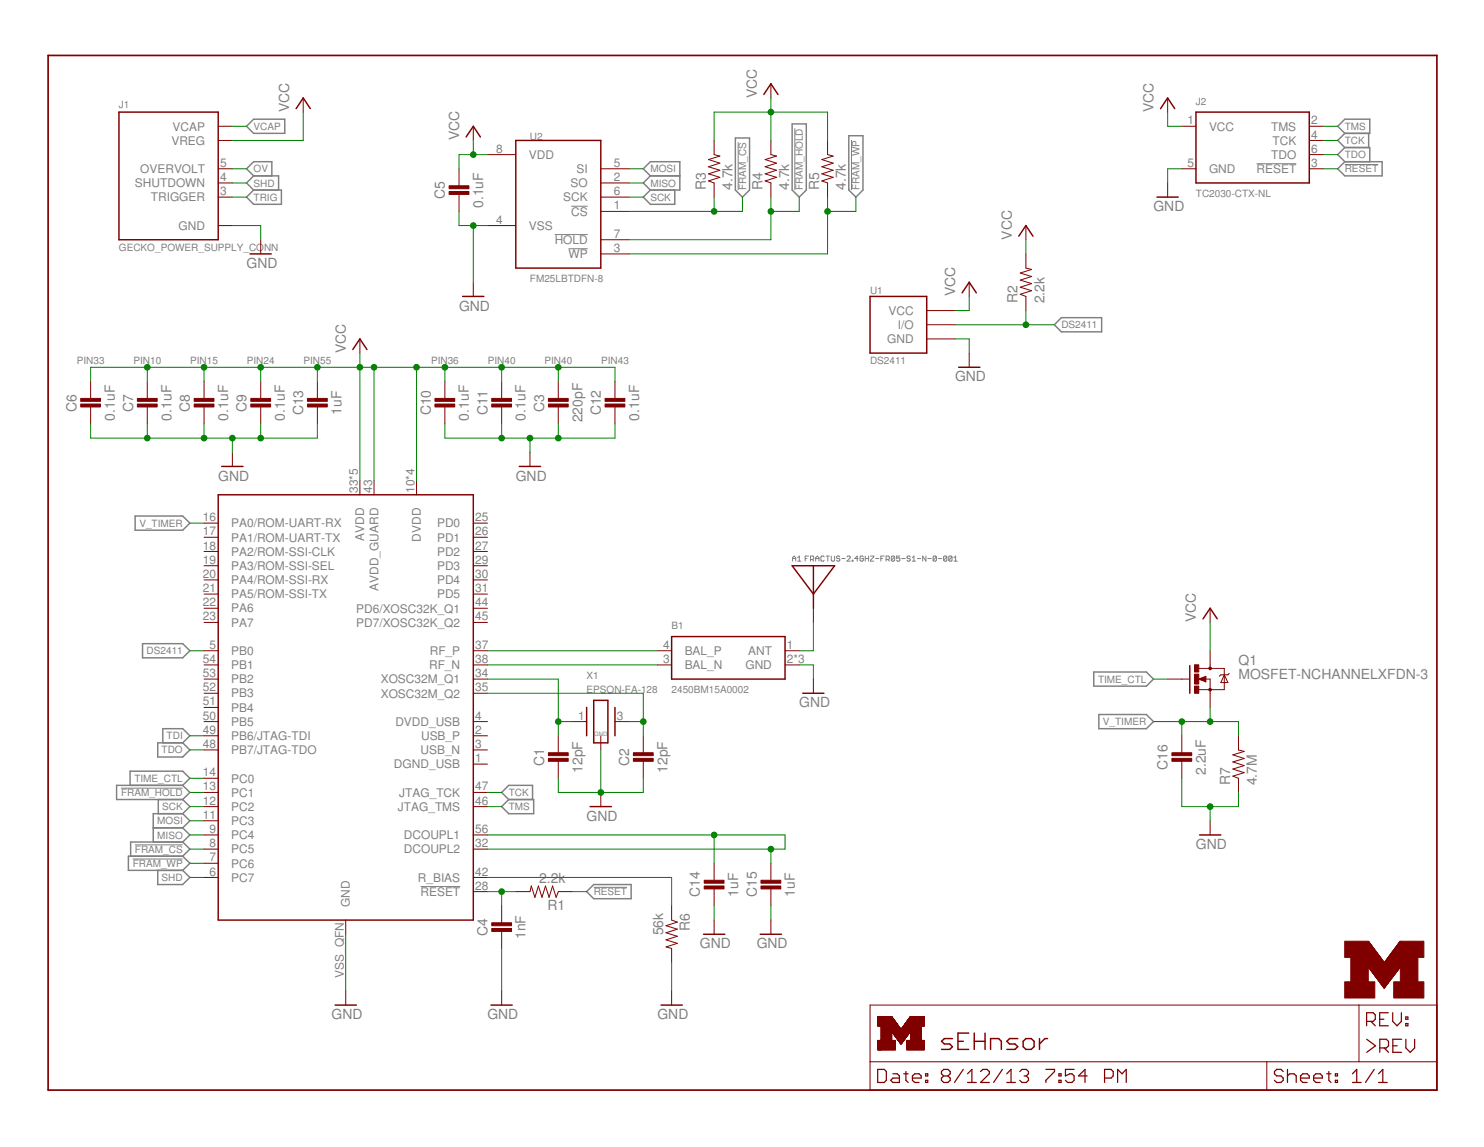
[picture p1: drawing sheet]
<svg xmlns="http://www.w3.org/2000/svg" width="279mm" height="216mm" viewBox="0 0 279 216" stroke-linecap="round" stroke-linejoin="round" font-family="sans-serif">
<g fill="none" stroke="#808080" stroke-width=".19">
<path d="M107.5 38.8h3.2M139 26.8v9M149.6 24.2v11.6M160.3 26.4v9.4M236.6 30.8h7.5M253.2 31h6.3M104.4 44.2h6.3M107 46.8h3.7M149.2 105.1h.6M149.2 105.6v-.6l.3-.3 .3 .3v.6M150.2 105.6h.6M150.2 105l.3-.3v.9"/>
<path d="M151.6 105.1h.3M152.2 104.7h-.6v.9M152.6 105.3h.5l.1-.2-.1-.4h-.5v.9M152.9 105.3l.3 .3M153.6 105.1h.6M153.6 105.6v-.6l.3-.3 .3 .3v.6M155.2 104.8l-.2-.1h-.3l-.1 .1v.7l.1 .1h.3l.2-.1M155.5 104.7h.6M155.9 104.7v.9M156.5 104.7v.8l.2 .1h.3l.1-.1v-.8M158.1 104.8l-.1-.1h-.4l-.1 .3 .1 .1h.4l.1 .4-.1 .1h-.4l-.1-.1M158.5 105.1h.6"/>
<path d="M159.5 104.8l.1-.1h.3l.2 .1-.6 .8h.6M160.4 105.5h.2v.1h-.2zM161.6 105.1h-.7l.5-.4v.9M162.5 104.8l-.1-.1h-.3l-.2 .1v.7l.2 .1h.3l.1-.5h-.3M162.9 105.1h.6M162.9 104.7v.9M163.5 104.7v.9M163.9 104.7h.6v.1l-.6 .7v.1h.6M164.9 105.1h.6M165.8 105.1h.4M166.5 104.7h-.7v.9M166.8 105.3h.5l.1-.2-.1-.4h-.5v.9"/>
<path d="M167.2 105.3l.2 .3M168.4 104.8l-.1-.1h-.3l-.2 .1v.7M168.4 104.8v.7l-.1 .1h-.3l-.2-.1M168.4 104.8l-.6 .7M169.4 104.7h-.6v.4l.5-.1 .1 .1v.4l-.1 .1h-.3l-.2-.1M169.8 105.1h.6M171.4 104.8l-.2-.1h-.3l-.1 .3 .1 .1h.3l.2 .4-.2 .1h-.3l-.1-.1M171.7 105.6h.7M171.7 105l.4-.3v.9M172.7 105.1h.7M174.3 104.7v.9l-.6-.9v.9M174.7 105.1h.6"/>
<path d="M176.3 104.8l-.2-.1h-.3l-.1 .1v.7M176.3 104.8v.7l-.2 .1h-.3l-.1-.1M176.3 104.8l-.6 .7M176.7 105.1h.6M178.3 104.8l-.2-.1h-.3l-.1 .1v.7M178.3 104.8v.7l-.2 .1h-.3l-.1-.1M178.3 104.8l-.6 .7M179.2 104.8l-.1-.1h-.3l-.2 .1v.7M179.2 104.8v.7l-.1 .1h-.3l-.2-.1M179.2 104.8l-.6 .7M179.6 105.6h.6M179.6 105l.3-.3v.9"/>
<path d="M22.8 148.4h11.6M25.4 159h9M25 161.7h9.4M79.2 166.9h7.5M111.8 167h6.3"/>
</g>
<g fill="none" stroke="#808080" stroke-width=".28">
<path d="M46.4 23.8l1.4-1.4h5.8v2.7h-5.8zM47.8 33.1l-1.4-1.3 1.4-1.4h3.4v2.7M47.8 33.1h4.7v2.7M47.8 35.8h5.2v2.7h-5.2l-1.4-1.4zM47.8 33.1l-1.4 1.3 1.4 1.4M122.4 33.1l-1.3-1.3 1.3-1.4h5.6v5.4h-5.6M122.4 33.1h5.6M122.4 33.1l-1.3 1.3 1.3 1.4M122.4 35.8l-1.3 1.3 1.3 1.4h4.6v-2.7M138.5 26h2.6v9.8l-1.3 1.3-1.3-1.3zM149.1 23.3h2.7v12.5l-1.3 1.3-1.4-1.3zM159.8 25.5h2.7v10.3l-1.4 1.3-1.3-1.3z"/>
<path d="M251.9 23.8l1.3-1.4h4.7v2.7h-4.7zM253.2 25.1l-1.3 1.3 1.3 1.4M253.2 27.8h4.7v2.6M253.2 27.8l-1.3 1.3 1.3 1.3M253.2 30.4h7v2.7h-7l-1.3-1.3zM257.7 25.1v2.7M199.8 59.8h7.6v2.7h-7.6l-1.3-1.4zM25.4 97.1h9l1.4 1.4-1.4 1.3h-9zM26.8 121.2h7.6l1.4 1.3-1.4 1.3h-7.6zM29.7 139.8h4.7l1.4 1.4-1.4 1.3h-4.7zM30.6 139.8v-2.6h3.8l1.4 1.3-1.4 1.3M205.9 126.5h9.9l1.4 1.3-1.4 1.4h-9.9z"/>
<path d="M206.9 134.5h8.9l1.4 1.3-1.4 1.4h-8.9zM24.5 147.8v-2.6h9.9l1.4 1.3-1.4 1.3M28.9 155.8h5.5M29.8 150.5v2.7M34.4 147.8h-12.5v2.7h12.5M34.4 153.2h-5.5v5.3M34.4 155.8l1.4 1.4-1.4 1.3M34.4 158.5h-9.8v2.7M34.4 153.2l1.4 1.3-1.4 1.3M34.4 150.5l1.4 1.3-1.4 1.4M34.4 158.5l1.4 1.3-1.4 1.4M34.4 147.8l1.4 1.4-1.4 1.3"/>
<path d="M95.8 150.5l-1.4-1.3 1.4-1.4h4.5v2.7M95.8 150.5h4.7v2.7h-4.7l-1.4-1.4zM29.7 163.8v2.7h4.7l1.4-1.3-1.4-1.4M34.4 161.2h-10.2v2.6h10.2M34.4 161.2l1.4 1.3-1.4 1.3M110.4 167.8l1.4-1.3h7v2.7h-7z"/>
</g>
<path d="M9.1 10.4h261.4v194.8h-261.4z" fill="none" stroke="#800000" stroke-width=".32"/>
<g fill="none" stroke="#800000" stroke-width=".19">
<path d="M57.1 18.4v2.7M145.1 15.8v2.6M219.8 18.4v2.7M41.1 23.8h2.7M41.1 31.8h2.7M41.1 26.4h2.7M41.1 34.4h2.7M41.1 37.1h2.7M86.4 31.8v3.2M86.4 36.3v3.5M89.1 23.8v2.6M91.8 29.1h5.3"/>
<path d="M113.1 31.8h5.3M113.1 34.4h5.3M113.1 37.1h5.3M113.1 39.8h5.3M134.5 26.4v2.7l1 .3-2.1 .6 2.1 .7-2.1 .7 2.1 .6-2.1 .7 2.1 .7-2.1 .7 1.1 .3v2.7M145.1 26.4v2.7l1.1 .3-2.1 .6 2.1 .7-2.1 .7 2.1 .6-2.1 .7 2.1 .7-2.1 .7 1 .3v2.7M155.8 26.4v2.7l1.1 .3-2.2 .6 2.2 .7-2.2 .7 2.2 .6-2.2 .7 2.2 .7-2.2 .7 1.1 .3v2.7M219.8 34.4v2.7M222.5 23.8h2.7M222.5 31.8h2.7M246.5 23.8h2.7M246.5 31.8h2.7"/>
<path d="M246.5 26.4h2.7M246.5 29.1h2.7M41.1 42.5h2.7M49.1 45.1v2.7M89.1 53.1v2.7M91.8 42.5h5.3M113.1 45.1h5.3M113.1 47.8h5.3M174.5 58.5h5.3M182.5 53.1v2.7M193.1 47.8v2.7l1.1 .2-2.1 .7 2.1 .6-2.1 .7 2.1 .7-2.1 .7 2.1 .6-2.1 .7 1 .4v2.7M193.1 42.5v2.6"/>
<path d="M17.1 71.8v3.2M17.1 76.3v3.5M27.7 71.8v3.2M27.7 76.3v3.5M38.4 71.8v3.2M38.4 76.3v3.5M49.1 71.8v3.2M49.1 76.3v3.5M59.8 71.8v3.2M59.8 76.3v3.5M67.8 63.8v2.7M83.8 71.8v3.2"/>
<path d="M83.8 76.3v3.5M94.4 71.8v3.2M94.4 76.3v3.5M105.1 71.8v3.2M105.1 76.3v3.5M115.8 71.8v3.2M115.8 76.3v3.5M174.5 61.1h5.3M174.5 63.8h5.3M182.5 66.5v2.6M38.4 98.5h2.7M43.8 85.1v2.7"/>
<path d="M67.8 90.5v2.6M70.4 90.5v2.6M78.4 90.5v2.6M89.1 98.5h2.7M99.8 85.1v2.7M38.4 101.1h2.7M38.4 103.8h2.7M38.4 106.5h2.7M38.4 109.2h2.7M38.4 111.8h2.7M38.4 114.5h2.7M38.4 117.2h2.7"/>
<path d="M89.1 101.1h2.7M89.1 103.8h2.7M89.1 106.5h2.7M89.1 109.2h2.7M89.1 111.8h2.7M89.1 114.5h2.7M89.1 117.2h2.7M153.1 114.5v2.7M227.8 114.5v2.7M38.4 122.5h2.7M38.4 127.8h2.7M38.4 138.5h2.7"/>
<path d="M38.4 125.2h2.7M38.4 130.5h2.7M38.4 133.2h2.7M38.4 135.8h2.7M89.1 122.5h2.7M89.1 127.8h2.7M89.1 138.5h2.7M89.1 125.2h2.7M89.1 130.5h2.7M89.1 135.8h2.7M105.1 138.5v3.2M107.8 135.8h2.6"/>
<path d="M113.1 138.5v2.7M115.8 135.8h2.6M121.1 138.5v3.2M123.8 122.5h2.6M123.8 125.2h2.6M147.8 122.5h2.7M147.8 125.2h2.7M153.1 127.8v2.7M219.8 127.8h4M222.5 138.5v3.2M225.7 127.8l1.3-.5v1.1zM225.7 125.8h4.8v4h-4.8"/>
<path d="M226.9 127.8h.9v5.4M227.8 122.5v3.3M230.5 127l.7 1.5h-1.4zM231.4 126.7l-.2 .3h-1.4l-.2 .3M233.2 138.5v2.7l1.1 .2-2.2 .7 2.2 .7-2.2 .6 2.2 .7-2.2 .7 2.2 .6-2.2 .7 1.1 .4v2.7M38.4 146.5h2.7M38.4 141.2h2.7M38.4 149.2h2.7M38.4 151.8h2.7M38.4 157.2h2.7M38.4 159.8h2.7M38.4 154.5h2.7"/>
<path d="M89.1 141.2h2.7M89.1 149.2h2.7M89.1 151.8h2.7M89.1 157.2h2.7M89.1 159.8h2.7M89.1 143.8h2.7M105.1 143v3.5M113.1 149.2v2.6M121.1 143v3.5M222.5 143v3.5M227.8 154.5v2.7M38.4 165.2h2.7"/>
<path d="M38.4 162.5h2.7M65.1 173.2v2.7M89.1 165.2h2.7M89.1 167.8h2.7M94.4 170.5v3.2M94.4 175v3.5M97.1 167.8h2.7l.2-1 .7 2.1 .7-2.1 .6 2.1 .7-2.1 .7 2.1 .6-2.1 .7 2.1 .4-1.1h2.7M126.4 170.5v2.7l1.1 .4-2.1 .6 2.1 .7-2.1 .7 2.1 .6-2.1 .7 2.1 .7-2.1 .6 1 .3v2.7M134.5 162.5v3.2M134.5 167v3.5M134.5 173.2v2.7M145.1 162.5v3.2"/>
<path d="M145.1 167v3.5M145.1 173.2v2.7M257.6 180h2.1M257.6 179.9h2.1M257.6 179.8h2M257.6 179.7h1.9M257.6 179.6h1.9M257.6 179.6h1.8M257.6 179.5h1.8M257.6 179.4h1.7M257.6 177.2h.1M257.6 177.2v4.8"/>
<path d="M257.6 179.3h1.6M257.6 179.2l1.6 .1M257.6 179.2h1.5M257.6 179.1h1.5M257.6 179l1.5 .1M257.6 179h1.4M257.6 178.9l1.4 .1M257.6 178.9h1.3M257.6 178.8h1.3M257.6 178.8h1.2M257.6 178.7h1.2M257.6 178.6h1.1"/>
<path d="M257.6 178.5h1.1M257.6 178.5h1M257.6 178.4l1 .1M257.6 178.4h1M257.6 178.3l.9 .1M257.6 178.3h.9M257.6 178.2l.9 .1M257.6 178.2h.8M257.6 178.1l.8 .1M257.6 178.1h.7M257.6 178h.7M257.6 177.9l.6 .1"/>
<path d="M257.6 177.9h.6M257.6 177.8h.5M257.6 177.7h.5M257.6 177.7h.4M257.6 177.6l.4 .1M257.6 177.6h.4M257.6 177.5h.3M257.6 177.4l.3 .1M257.6 177.4h.2M257.6 177.3l.2 .1M257.6 177.3h.1M257.6 177.2l.1 .1"/>
<path d="M257.7 177.2l2.9 4 3-4h.2v4.8h-6.2M261.6 180h2.2M261.6 179.9h2.2M261.6 179.8h2.2M261.7 179.8h2.1M261.7 179.7h2.1M261.8 179.7h2M261.8 179.6h2M261.9 179.5h1.9M262 179.4h1.8M262 179.3h1.8M262.1 179.3h1.7"/>
<path d="M262.1 179.2h1.7M262.2 179.1h1.6M262.3 179h1.5M262.3 178.9h1.5M262.4 178.9h1.4M262.4 178.8h1.4M262.5 178.7h1.3M262.5 178.6h1.3M262.6 178.6h1.2M262.6 178.5h1.2M262.7 178.5h1.1M262.7 178.4h1.1"/>
<path d="M262.8 178.3h1M262.8 178.2h1M262.9 178.2h.9M262.9 178.1h.9M263 178.1h.8M263 178h.8M263.1 177.9h.7M263.1 177.8h.7M263.2 177.8h.6M263.2 177.7h.6M263.3 177.6h.5M263.3 177.5h.5"/>
<path d="M263.4 177.5h.4M263.4 177.4h.4M263.5 177.4h.3M263.5 177.3h.3M65.1 186.5v2.7M94.4 186.5v2.7M126.4 186.5v2.7M163.8 189.2h106.7v16h-106.7zM163.8 199.9h106.7M165.3 197.6h3.3M165.3 197.5h3.3M165.3 197.4h3.3"/>
<path d="M165.3 197.3h3.3M165.3 197.2h3.3M165.3 197.1h3.3M165.3 197h3.3M165.3 196.9h3.3M165.3 196.8h3.3M165.3 196.7h3.3M165.3 196.6h3.3M165.3 196.5h3.3M165.3 196.4h3.3M165.3 196.3h3.3M165.3 196.2h3.3"/>
<path d="M165.3 196.1h3.3M165.3 196h3.3M165.3 195.9h3.3M165.3 195.8h3.3M165.3 193.1h3.9M165.3 193.1h3.8M165.3 193h3.8M165.3 192.9l3.8 .1M165.3 192.9h3.7M165.3 192.8h3.7M165.3 192.7l3.6 .1M165.3 192.7h3.6"/>
<path d="M165.3 192.6h3.5M165.3 192.5h3.4M165.3 192.4l3.4 .1M165.3 192.4h3.4M165.3 192.4h3.3M165.3 192.3h3.3M165.3 192.2h3.2M165.3 192.1l3.2 .1M165.3 192.1h3.1M165.3 192h3.1M165.3 191.9h3M165.3 191.8l3 .1"/>
<path d="M165.3 191.8h2.9M165.3 191.7h2.9M165.3 191.7h2.8M165.3 191.6l2.8 .1M165.3 191.6h2.8M165.3 191.6h2.7M165.3 191.5h2.7M165.3 191.4h2.6M165.3 191.3h2.6M165.3 197.7h.7M165.9 195.8h2M165.9 195.7h2"/>
<path d="M165.9 195.6h2M165.9 195.5h2M165.9 195.4h2M165.9 195.3h2M165.9 195.2h2M165.9 195.1h2M165.9 195h2M165.9 194.9h2M165.9 194.8h2M165.9 194.7h2M165.9 194.6h2M165.9 194.5h2"/>
<path d="M165.9 194.4h2M165.9 194.3h2M165.9 194.2h2M165.9 194.2h5.5M165.9 194.1h7.5M165.9 194h7.5M165.9 193.9h7.5M165.9 193.8h7.5M165.9 193.7h3.7M165.9 193.6h3.6M165.9 193.5l3.6 .1M165.9 193.5h3.5"/>
<path d="M165.9 193.4l3.5 .1M165.9 193.4h3.5M165.9 193.3l3.4 .1M165.9 193.3h3.4M165.9 193.2h3.3M168 194.3h3.3M168 194.4h3.2M168.1 194.4h3.1M168.1 194.5h3.1M168.1 194.5h3M168.2 194.6h2.9M168.3 194.7h2.7"/>
<path d="M168.3 194.8h2.7M168.4 194.9h2.5M168.5 194.9h2.3M168.5 195h2.3M168.6 195.1h2.1M168.6 195.9l-3.3 .1M168.6 195.2h2M168.7 195.2h1.9M168.7 195.3h1.9M168.7 195.3h1.8M168.8 195.4h1.7M168.8 195.5h1.6"/>
<path d="M168.9 195.5h1.5M168.9 195.6h1.5M168.9 195.6h1.4M169 195.6h1.3M169 195.7h1.3M169.1 195.8h1.1M169.1 195.9h1M169.2 195.9h.9M169.2 196h.8M169.3 196.1h.7M169.3 196.1h.6M169.4 196.2h.5"/>
<path d="M169.4 196.3h.5M169.5 196.3h.3M169.5 196.4h.3M169.5 196.4h.2M169.6 196.5h.1M169.7 193.7h3.7M169.8 196.4h-.3M169.8 193.6h3.6M169.8 193.5h3.6M169.9 193.5h3.5M169.9 193.4h3.5M170 193.3h3.4"/>
<path d="M170.1 196h-.9M170.1 193.2h3.3M170.2 193.1h3.8M170.2 193h3.8M170.2 195.7l-1.1 .1M170.3 192.9h3.7M170.3 192.8h3.7M170.4 192.7h3.6M170.5 192.7h3.5M170.5 195.4h-1.7M170.5 192.6h3.5M170.6 192.5h3.4"/>
<path d="M170.6 192.4h3.4M170.7 192.4h3.3M170.7 192.3h3.3M170.7 197.6h3.3M170.7 197.5h3.3M170.7 197.4h3.3M170.7 197.3h3.3M170.7 197.2h3.3M170.7 197.1h3.3M170.7 197h3.3M170.7 196.9h3.3M170.7 196.8h3.3"/>
<path d="M170.7 196.7h3.3M170.7 196.6h3.3M170.7 196.5h3.3M170.7 196.4h3.3M170.7 196.3h3.3M170.7 196.2h3.3M170.7 196.1h3.3M170.7 196h3.3M170.7 195.9h3.3M170.8 192.2h3.2M170.8 195h-2.3M170.9 192.1h3.1"/>
<path d="M170.9 192h3.1M170.9 194.8h-2.5M171 191.9h3M171 191.8h3M171.1 191.8h2.9M171.1 191.7h2.9M171.2 191.7h2.8M171.2 191.6h2.8M171.3 191.5h2.7M171.3 194.2l-3.3 .1M171.3 194.2v.1M171.3 191.4h2.7"/>
<path d="M171.4 195.8h.1M171.4 191.4h2.6M171.4 191.3h2.6M171.4 195.8h2M171.4 195.7h2M171.4 195.6h2M171.4 195.5h2M171.4 195.4h2M171.4 195.3h2M171.4 195.2h2M171.4 195.1h2M171.4 195h2"/>
<path d="M171.4 194.9h2M171.4 194.8h2M171.4 194.7h2M171.4 194.6h2M171.4 194.5h2M171.4 194.4h2M171.4 194.3h2M171.4 194.2h2M173.4 194.1h-7.5M173.4 193.1h.1M174 193.1h-3.9M238.5 199.9v5.3"/>
<path d="M255.9 189.2v10.7M257.6 182l3 4M257.6 181.9h6.2M257.6 181.8h6.2M257.6 181.7h6.2M257.6 181.6h6.2M257.6 181.5h6.2M257.6 181.4h6.2M257.6 181.3h6.2M257.6 181.2h6.2M257.6 181.1l6.2 .1M257.6 181.1h3"/>
<path d="M257.6 181.1h2.9M257.6 181h2.9M257.6 180.9l2.9 .1M257.6 180.9h2.8M257.6 180.8h2.8M257.6 180.8h2.7M257.6 180.7h2.7M257.6 180.7h2.6M257.6 180.6h2.6M257.6 180.5h2.5M257.6 180.4h2.5M257.6 180.4h2.4"/>
<path d="M257.6 180.3h2.4M257.6 180.3h2.3M257.6 180.2h2.3M257.6 180.1h2.2M257.6 180h2.2M257.7 182.1h5.9M257.7 182.1h5.8M257.7 182.2h5.8M257.8 182.2h5.7M257.8 182.3h5.6M257.9 182.3h5.5M257.9 182.4h5.5"/>
<path d="M257.9 182.4h5.4M258 182.5h5.3M258 182.6h5.2M258.1 182.6h5.1M258.1 182.7h5M258.2 182.8h4.9M258.2 182.8h4.8M258.3 182.9h4.7M258.3 182.9h4.6M258.4 183h4.4M258.4 183.1h4.4M258.5 183.2h4.3"/>
<path d="M258.5 183.2h4.2M258.6 183.3h4.1M258.6 183.3h4M258.6 183.4h4M258.7 183.4h3.9M258.7 183.5h3.8M258.8 183.6h3.7M258.8 183.6h3.6M258.8 183.7h3.6M258.9 183.7h3.4M259 183.8h3.3M259 183.9h3.3"/>
<path d="M259 183.9h3.2M259.1 184h3.1M259.1 184h3M259.1 184.1h3M259.2 184.1h2.8M259.2 184.2h2.8M259.3 184.2h2.7M259.3 184.3h2.6M259.4 184.4h2.5M259.4 184.4h2.4M259.4 184.5h2.4M259.5 184.5h2.3"/>
<path d="M259.5 184.6h2.2M259.6 184.6h2M259.6 184.7h2M259.7 184.7h1.9M259.7 184.8h1.8M259.8 184.9h1.7M259.8 184.9h1.6M259.8 185h1.6M259.9 185h1.5M259.9 185.1h1.4M260 185.2h1.2M260.1 185.3h1.1"/>
<path d="M260.1 185.3h1M260.1 185.4h1M260.2 185.4h.8M260.2 185.5h.8M260.3 185.6h.6M260.4 185.7h.5M260.4 185.8h.4M260.5 185.8h.3M260.5 185.9h.2M260.6 185.9h.1M260.6 186h.1M260.7 181.1h3.1"/>
<path d="M260.8 181h3M260.8 185.7h-.4M260.9 180.9h2.9M260.9 180.8h2.9M261 180.7h2.8M261 180.6h2.8M261.1 180.6h2.7M261.1 180.5h2.7M261.2 180.4h2.6M261.3 180.3h2.5M261.3 180.2h2.5M261.4 180.2h2.4"/>
<path d="M261.4 180.1h2.4M261.5 180.1h2.3M261.5 180h2.3M262.6 183.5h-3.9M262.9 183h-4.5M263.7 182l-3.1 4"/>
</g>
<g fill="none" stroke="#800000" stroke-width=".23">
<path d="M257.3 192.3h1.2l.4-.4v-.9l-.4-.4h-1.2v2.5M257.3 195.6l1.7 1.2-1.7 1.3M258.1 192.3l.8 .8M259.8 191.9h.8M259.8 197.3h1.2l.4-.5v-.8l-.4-.4h-1.2v2.5M260.6 197.3l.8 .8M261.4 190.6h-1.6v2.5h1.6M262.2 190.6v1.7l.8 .8 .8-.8v-1.7M262.2 196.8h.9M263.9 195.6h-1.7v2.5h1.7M264.7 192.7h.4v.4h-.4zM264.7 191.4h.4v.5h-.4z"/>
<path d="M264.7 195.6v1.7l.8 .8 .8-.8v-1.7M165.2 201.3h1.3l.4 .4v1.6l-.4 .5h-1.3zM168.1 202.1h.8l.4 .4v1.3h-1.2l-.4-.5 .4-.4h1.2M170.2 202.1h.8M170.6 201.7v1.6l.4 .5M171.8 202.9h1.6v-.4l-.4-.4h-.8l-.4 .4v.8l.4 .5h.8M174.3 203.3h.4v.5h-.4zM174.3 202.1h.4v.4h-.4zM177.7 202.5l-.5 .4v.4l.5 .5h.8l.4-.5v-.4l-.4-.4M177.7 202.5l-.5-.4v-.4l.5-.4h.8l.4 .4v.4l-.4 .4M177.7 202.5h.8M181.4 201.3l-1.7 2.5"/>
<path d="M182.2 203.8h1.6M182.2 202.1l.8-.8v2.5M184.6 201.7l.4-.4h.8l.5 .4v.4l-1.7 1.7h1.7M188.7 201.3l-1.6 2.5M189.5 203.8h1.7M189.5 202.1l.9-.8v2.5M192 201.7l.4-.4h.8l.4 .4v.4l-.4 .4M192.8 202.5h.4M193.2 202.5l.4 .4v.4l-.4 .5h-.8l-.4-.5M196.9 201.3h1.6v.4l-1.6 1.6v.5M199.4 203.3h.4v.5h-.4zM199.4 202.1h.4v.4h-.4z"/>
<path d="M202.2 201.3h-1.6v1.2l.8-.4h.4l.4 .4v.8l-.4 .5h-.8l-.4-.5M204.7 202.5h-1.6l1.2-1.2v2.5M208 202.9h1.2l.4-.4v-.8l-.4-.4h-1.2v2.5M210.4 203.8v-2.5l.8 .8 .8-.8v2.5M241.6 201.7l-.4-.4h-.8l-.5 .4v.4l.5 .4h.8l.4 .4v.4l-.4 .5h-.8l-.5-.5M242.4 202.5l.4-.4h.8l.5 .4v1.3M242.4 201.3v2.5M244.9 202.9h1.6v-.4l-.4-.4h-.8l-.4 .4v.8l.4 .5h.8M247.3 202.9h1.7v-.4l-.4-.4h-.9l-.4 .4v.8l.4 .5h.9M249.8 202.1h.8M250.2 201.7v1.6l.4 .5M251.4 203.3h.4v.5h-.4z"/>
<path d="M251.4 202.1h.4v.4h-.4zM254.6 203.8h1.7M254.6 202.1l.8-.8v2.5M258.7 201.3l-1.6 2.5M259.5 203.8h1.7M259.5 202.1l.8-.8v2.5"/>
</g>
<g fill="none" stroke="#800000" stroke-width=".28">
<path d="M143.8 17.8l1.3-2 1.4 2M22.4 21.1h18.7v24h-18.7zM55.8 20.4l1.3-2 1.3 2M87.8 25.8l1.3-2 1.3 2M97.1 26.4h16v24.1h-16zM217.8 37.1h4M218.5 20.4l1.3-2 1.4 2M225.2 21.1h21.3v13.3h-21.3zM47.1 47.8h4M87.1 55.8h4M163.8 55.8h10.7v10.7h-10.7zM181.1 55.1l1.4-2 1.3 2"/>
<path d="M191.8 44.4l1.3-1.9 1.4 1.9M66.4 65.8l1.4-2 1.3 2M180.5 69.1h4M41.1 93.1h48v80.1h-48zM41.7 87.8h4M97.8 87.8h4M126.4 119.8h21.4v8h-21.4zM149.1 106.5h8l-4 5.3zM153.1 106.5v8M226.5 116.5l1.3-2 1.4 2M110.4 133.2v5.3M111.8 131.8h2.6v8h-2.6z"/>
<path d="M115.8 133.2v5.3M151.1 130.5h4M224 125.3v5.2M111.1 151.8h4M225.8 157.2h4M132.5 175.9h4M143.1 175.9h4M63.1 189.2h4M92.4 189.2h4M124.5 189.2h4M179.3 195.5h-1.5l-.5 .5 .5 .5h1l.5 .5-.5 .5h-1.5M180.4 196h1"/>
<path d="M182.4 194.5h-2v3h2M183.4 196h2.1M183.4 194.5v3M185.5 194.5v3M186.5 197.5v-2h1.5l.5 .5v1.5M191.6 195.5h-1.5l-.5 .5 .5 .5h1l.5 .5-.5 .5h-1.5M192.6 196l.5-.5h1.1l.5 .5v1l-.5 .5h-1.1l-.5-.5zM195.7 195.5v2M197.2 195.5h-.5l-1 1"/>
</g>
<g fill="#800000" stroke="#800000" stroke-width=".19">
<path d="M103.3 141.7h3.7v.5h-3.7z"/>
<path d="M103.3 142.7h3.7v.6h-3.7z"/>
<path d="M119.3 141.7h3.7v.5h-3.7z"/>
<path d="M119.3 142.7h3.7v.6h-3.7z"/>
<path d="M57.9 75h3.7v.5h-3.7z"/>
<path d="M57.9 76.1h3.7v.5h-3.7z"/>
<path d="M47.2 75h3.7v.5h-3.7z"/>
<path d="M47.2 76.1h3.7v.5h-3.7z"/>
<path d="M36.6 75h3.7v.5h-3.7z"/>
<path d="M36.6 76.1h3.7v.5h-3.7z"/>
<path d="M25.9 75h3.7v.5h-3.7z"/>
<path d="M25.9 76.1h3.7v.5h-3.7z"/>
<path d="M81.9 75h3.7v.5h-3.7z"/>
<path d="M81.9 76.1h3.7v.5h-3.7z"/>
<path d="M92.6 75h3.7v.5h-3.7z"/>
<path d="M92.6 76.1h3.7v.5h-3.7z"/>
<path d="M103.3 75h3.7v.5h-3.7z"/>
<path d="M103.3 76.1h3.7v.5h-3.7z"/>
<path d="M113.9 75h3.7v.5h-3.7z"/>
<path d="M113.9 76.1h3.7v.5h-3.7z"/>
<path d="M15.2 75h3.7v.5h-3.7z"/>
<path d="M15.2 76.1h3.7v.5h-3.7z"/>
<path d="M143.3 165.7h3.7v.5h-3.7z"/>
<path d="M143.3 166.8h3.7v.5h-3.7z"/>
<path d="M132.6 165.7h3.7v.5h-3.7z"/>
<path d="M132.6 166.8h3.7v.5h-3.7z"/>
<path d="M220.6 141.7h3.8v.5h-3.8z"/>
<path d="M220.6 142.7h3.8v.6h-3.8z"/>
<path d="M224.9 129.1h.8v1.4h-.8z"/>
<path d="M224.9 125.1h.8v1.4h-.8z"/>
<path d="M224.9 126.9h.8v1.9h-.8z"/>
<path d="M92.6 173.7h3.7v.5h-3.7z"/>
<path d="M92.6 174.8h3.7v.5h-3.7z"/>
<path d="M84.6 35h3.7v.5h-3.7z"/>
<path d="M84.6 36h3.7v.6h-3.7z"/>
<path d="M253.2 177.2h4.5v3h-4.5z"/>
<path d="M254.3 180.2h3.3v4.6h-3.3z"/>
<path d="M253.2 184.8h5.6v3.1h-5.6z"/>
<path d="M262.4 184.8h5.7v3.1h-5.7z"/>
<path d="M263.7 180.2h3.3v4.6h-3.3z"/>
<path d="M263.6 177.2h4.5v3h-4.5z"/>
</g>
<g fill="none" stroke="#800000" stroke-width=".44">
<circle cx="227.8" cy="125.8" r=".13"/>
<circle cx="227.8" cy="129.8" r=".13"/>
</g>
<path d="M226.9 127.6l-.9 .2 .9 .3v-.3h-.3" fill="none" stroke="#800000" stroke-width=".34"/>
<g fill="none" stroke="#008000" stroke-width=".19">
<path d="M145.1 18.4v8M43.8 31.8h2.6M43.8 23.8h2.6M43.8 34.4h2.6M43.8 37.1h2.6M57.1 21.1v5.3h-13.3M86.4 39.8v2.7h5.4M89.1 26.4v2.7M91.8 29.1h-5.4v2.7M118.4 31.8h2.7M118.4 34.4h2.7M118.4 37.1h2.7"/>
<path d="M134.5 26.4v-5.3h21.3v5.3M134.5 37.1v2.7M139.8 37.1v2.7h-21.4M145.1 37.1v8h-26.7M150.5 37.1v2.7h-5.4M155.8 37.1v10.7h-37.4M161.1 37.1v2.7h-5.3M219.8 21.1v2.7h2.7M222.5 31.8h-2.7v2.6M249.2 31.8h2.7M249.2 23.8h2.7M249.2 26.4h2.7"/>
<path d="M249.2 29.1h2.7M43.8 42.5h5.3v2.6M89.1 42.5v10.6M182.5 55.8v2.7h-2.7M193.1 45.1v2.7M193.1 58.5v2.6M17.1 79.8v2.7h42.7v-2.7M17.1 71.8v-2.7h98.7v2.7M27.7 69.1v2.7M27.7 79.8v2.7M38.4 69.1v2.7M38.4 79.8v2.7"/>
<path d="M49.1 69.1v2.7M49.1 79.8v2.7M59.8 69.1v2.7M67.8 66.5v24M70.4 69.1v21.4M78.4 69.1v21.4M83.8 79.8v2.7h32v-2.7M83.8 69.1v2.7M94.4 69.1v2.7M94.4 79.8v2.7M105.1 69.1v2.7M105.1 79.8v2.7"/>
<path d="M179.8 63.8h2.7v2.7M179.8 61.1h18.7M35.8 98.5h2.6M43.8 82.5v2.6M99.8 82.5v2.6M153.1 117.2v5.3h-2.6M227.8 117.2v5.3M35.8 122.5h2.6M35.8 138.5h2.6M91.8 122.5h32M91.8 125.2h32M91.8 127.8h13.3v10.7"/>
<path d="M91.8 130.5h29.3v8M105.1 135.8h2.7M118.4 135.8h2.7M150.5 125.2h2.6v2.6M217.2 135.8h16v2.7M217.2 127.8h2.6M222.5 135.8v2.7M227.8 133.2v2.6M35.8 149.2h2.6M35.8 151.8h2.6M35.8 157.2h2.6M35.8 159.8h2.6"/>
<path d="M35.8 146.5h2.6M35.8 141.2h2.6M35.8 154.5h2.6M91.8 149.2h2.6M91.8 151.8h2.6M91.8 157.2h56v2.6h-56M105.1 146.5v2.7h16v-2.7M113.1 141.2v8M134.5 157.2v5.3M145.1 159.8v2.7M222.5 146.5v5.3h10.7v-2.6M227.8 151.8v2.7"/>
<path d="M35.8 165.2h2.6M35.8 162.5h2.6M65.1 175.9v10.6M91.8 165.2h34.6v5.3M91.8 167.8h5.3M94.4 167.8v2.7M94.4 178.5v8M107.8 167.8h2.6M134.5 170.5v2.7M145.1 170.5v2.7M126.4 181.2v5.3"/>
</g>
<g fill="#008000" stroke="#008000" stroke-width=".19">
<circle cx="105.1" cy="135.8" r=".53"/>
<circle cx="121.1" cy="135.8" r=".53"/>
<circle cx="113.1" cy="149.2" r=".53"/>
<circle cx="38.4" cy="82.5" r=".53"/>
<circle cx="49.1" cy="82.5" r=".53"/>
<circle cx="43.8" cy="82.5" r=".53"/>
<circle cx="27.7" cy="82.5" r=".53"/>
<circle cx="94.4" cy="82.5" r=".53"/>
<circle cx="105.1" cy="82.5" r=".53"/>
<circle cx="99.8" cy="82.5" r=".53"/>
<circle cx="227.8" cy="151.8" r=".53"/>
<circle cx="89.1" cy="42.5" r=".53"/>
<circle cx="38.4" cy="69.1" r=".53"/>
<circle cx="49.1" cy="69.1" r=".53"/>
<circle cx="59.8" cy="69.1" r=".53"/>
<circle cx="67.8" cy="69.1" r=".53"/>
<circle cx="70.4" cy="69.1" r=".53"/>
<circle cx="27.7" cy="69.1" r=".53"/>
<circle cx="78.4" cy="69.1" r=".53"/>
<circle cx="105.1" cy="69.1" r=".53"/>
<circle cx="94.4" cy="69.1" r=".53"/>
<circle cx="83.8" cy="69.1" r=".53"/>
<circle cx="89.1" cy="29.1" r=".53"/>
<circle cx="145.1" cy="21.1" r=".53"/>
<circle cx="134.5" cy="157.2" r=".53"/>
<circle cx="145.1" cy="159.8" r=".53"/>
<circle cx="193.1" cy="61.1" r=".53"/>
<circle cx="227.8" cy="135.8" r=".53"/>
<circle cx="222.5" cy="135.8" r=".53"/>
<circle cx="94.4" cy="167.8" r=".53"/>
<circle cx="134.5" cy="39.8" r=".53"/>
<circle cx="145.1" cy="39.8" r=".53"/>
<circle cx="155.8" cy="39.8" r=".53"/>
</g>
<g font-size="2.6" fill="#808080">
<text x="54.4" y="21.1" transform="rotate(-90 54.4 21.1)">VCC</text>
<text x="142.5" y="18.4" transform="rotate(-90 142.5 18.4)">VCC</text>
<text x="217.2" y="21.1" transform="rotate(-90 217.2 21.1)">VCC</text>
<text x="86.4" y="26.4" transform="rotate(-90 86.4 26.4)">VCC</text>
<text x="132.9" y="35.8" transform="rotate(-90 132.9 35.8)">R3</text>
<text x="137.9" y="35.8" transform="rotate(-90 137.9 35.8)">4.7k</text>
<text x="143.6" y="35.8" transform="rotate(-90 143.6 35.8)">R4</text>
<text x="148.6" y="35.8" transform="rotate(-90 148.6 35.8)">4.7k</text>
<text x="154.2" y="35.8" transform="rotate(-90 154.2 35.8)">R5</text>
<text x="159.3" y="35.8" transform="rotate(-90 159.3 35.8)">4.7k</text>
<text x="83.8" y="37.5" transform="rotate(-90 83.8 37.5)">C5</text>
<text x="91" y="39.1" transform="rotate(-90 91 39.1)">0.1uF</text>
<text x="217.2" y="39.8">GND</text>
<text x="190.5" y="45.1" transform="rotate(-90 190.5 45.1)">VCC</text>
<text x="46.4" y="50.5">GND</text>
<text x="86.4" y="58.5">GND</text>
<text x="179.8" y="55.8" transform="rotate(-90 179.8 55.8)">VCC</text>
<text x="191.6" y="57.1" transform="rotate(-90 191.6 57.1)">R2</text>
<text x="196.6" y="57.1" transform="rotate(-90 196.6 57.1)">2.2k</text>
<text x="65.1" y="66.5" transform="rotate(-90 65.1 66.5)">VCC</text>
<text x="179.8" y="71.8">GND</text>
<text x="14.4" y="77.5" transform="rotate(-90 14.4 77.5)">C6</text>
<text x="25.1" y="77.5" transform="rotate(-90 25.1 77.5)">C7</text>
<text x="35.7" y="77.5" transform="rotate(-90 35.7 77.5)">C8</text>
<text x="46.4" y="77.5" transform="rotate(-90 46.4 77.5)">C9</text>
<text x="102.4" y="77.5" transform="rotate(-90 102.4 77.5)">C3</text>
<text x="21.6" y="79.2" transform="rotate(-90 21.6 79.2)">0.1uF</text>
<text x="32.3" y="79.2" transform="rotate(-90 32.3 79.2)">0.1uF</text>
<text x="42.9" y="79.2" transform="rotate(-90 42.9 79.2)">0.1uF</text>
<text x="53.6" y="79.2" transform="rotate(-90 53.6 79.2)">0.1uF</text>
<text x="57.1" y="78.2" transform="rotate(-90 57.1 78.2)">C13</text>
<text x="64.3" y="78.1" transform="rotate(-90 64.3 78.1)">1uF</text>
<text x="81.1" y="78.2" transform="rotate(-90 81.1 78.2)">C10</text>
<text x="88.3" y="79.2" transform="rotate(-90 88.3 79.2)">0.1uF</text>
<text x="91.8" y="78.2" transform="rotate(-90 91.8 78.2)">C11</text>
<text x="99" y="79.2" transform="rotate(-90 99 79.2)">0.1uF</text>
<text x="109.6" y="79.5" transform="rotate(-90 109.6 79.5)">220pF</text>
<text x="113.1" y="78.2" transform="rotate(-90 113.1 78.2)">C12</text>
<text x="120.3" y="79.2" transform="rotate(-90 120.3 79.2)">0.1uF</text>
<text x="41.1" y="90.5">GND</text>
<text x="97.1" y="90.5">GND</text>
<text x="225.2" y="117.2" transform="rotate(-90 225.2 117.2)">VCC</text>
<text x="233.2" y="125.2">Q1</text>
<text x="233.2" y="127.8">MOSFET-NCHANNELXFDN-3</text>
<text x="150.5" y="133.2">GND</text>
<text x="102.4" y="144.2" transform="rotate(-90 102.4 144.2)">C1</text>
<text x="109.6" y="145.5" transform="rotate(-90 109.6 145.5)">12pF</text>
<text x="118.4" y="144.2" transform="rotate(-90 118.4 144.2)">C2</text>
<text x="125.6" y="145.5" transform="rotate(-90 125.6 145.5)">12pF</text>
<text x="219.8" y="144.9" transform="rotate(-90 219.8 144.9)">C16</text>
<text x="227" y="145.9" transform="rotate(-90 227 145.9)">2.2uF</text>
<text x="231.6" y="147.8" transform="rotate(-90 231.6 147.8)">R7</text>
<text x="236.6" y="147.8" transform="rotate(-90 236.6 147.8)">4.7M</text>
<text x="110.4" y="154.5">GND</text>
<text x="225.2" y="159.8">GND</text>
<text x="101.5" y="166.2">2.2k</text>
<text x="103.1" y="171.3">R1</text>
<text x="131.8" y="168.9" transform="rotate(-90 131.8 168.9)">C14</text>
<text x="139" y="168.8" transform="rotate(-90 139 168.8)">1uF</text>
<text x="142.5" y="168.9" transform="rotate(-90 142.5 168.9)">C15</text>
<text x="149.7" y="168.8" transform="rotate(-90 149.7 168.8)">1uF</text>
<text x="91.8" y="176.2" transform="rotate(-90 91.8 176.2)">C4</text>
<text x="99" y="176.8" transform="rotate(-90 99 176.8)">1nF</text>
<text x="124.8" y="176.1" transform="rotate(-90 124.8 176.1)">56k</text>
<text x="129.9" y="175.2" transform="rotate(-90 129.9 175.2)">R6</text>
<text x="131.8" y="178.5">GND</text>
<text x="142.5" y="178.5">GND</text>
<text x="62.4" y="191.9">GND</text>
<text x="91.8" y="191.9">GND</text>
<text x="123.8" y="191.9">GND</text>
</g>
<g font-size="2.2" fill="#808080">
<text x="223.5" y="23.4">1</text>
<text x="246.9" y="23.4">2</text>
<text x="32.3" y="27.3">VREG</text>
<text x="32.5" y="24.6">VCAP</text>
<text x="93.4" y="28.7">8</text>
<text x="99.6" y="29.9">VDD</text>
<text x="227.6" y="24.6">VCC</text>
<text x="239.3" y="24.6">TMS</text>
<text x="239.3" y="29.9">TDO</text>
<text x="239.6" y="27.3">TCK</text>
<text x="246.9" y="26.1">4</text>
<text x="246.9" y="28.7">6</text>
<text x="25.4" y="35.3">SHUTDOWN</text>
<text x="26.4" y="32.6">OVERVOLT</text>
<text x="41.4" y="31.4">5</text>
<text x="41.4" y="34.1">4</text>
<text x="107.4" y="35.3">SO</text>
<text x="108.5" y="32.6">SI</text>
<text x="115.6" y="31.4">5</text>
<text x="115.6" y="34.1">2</text>
<text x="223.5" y="31.4">5</text>
<text x="227.6" y="32.6">GND</text>
<text x="236.6" y="32.6">RESET</text>
<text x="246.9" y="31.4">3</text>
<text x="28.4" y="37.9">TRIGGER</text>
<text x="41.4" y="36.7">3</text>
<text x="106" y="37.9">SCK</text>
<text x="107.5" y="40.6">CS</text>
<text x="115.6" y="36.7">6</text>
<text x="115.6" y="39.4">1</text>
<text x="33.6" y="43.3">GND</text>
<text x="93.4" y="42.1">4</text>
<text x="99.6" y="43.3">VSS</text>
<text x="104.4" y="45.9">HOLD</text>
<text x="115.6" y="44.7">7</text>
<text x="115.6" y="47.4">3</text>
<text x="107" y="48.6">WP</text>
<text x="167.3" y="59.3">VCC</text>
<text x="167" y="64.6">GND</text>
<text x="169" y="61.9">I/O</text>
<text x="67.4" y="92.8" transform="rotate(-90 67.4 92.8)">33*5</text>
<text x="70.1" y="92.8" transform="rotate(-90 70.1 92.8)">43</text>
<text x="78.1" y="92.8" transform="rotate(-90 78.1 92.8)">10*4</text>
<text x="38.2" y="98.1">16</text>
<text x="38.2" y="100.8">17</text>
<text x="43.5" y="99.3">PA0/ROM-UART-RX</text>
<text x="43.5" y="101.9">PA1/ROM-UART-TX</text>
<text x="68.6" y="101.8" transform="rotate(-90 68.6 101.8)">AVDD</text>
<text x="79.2" y="101.9" transform="rotate(-90 79.2 101.9)">DVDD</text>
<text x="82.3" y="99.3">PD0</text>
<text x="82.3" y="102">PD1</text>
<text x="89.5" y="98.1">25</text>
<text x="89.5" y="100.8">26</text>
<text x="38.2" y="103.4">18</text>
<text x="38.2" y="106.1">19</text>
<text x="43.5" y="104.6">PA2/ROM-SSI-CLK</text>
<text x="43.5" y="107.3">PA3/ROM-SSI-SEL</text>
<text x="82.3" y="104.6">PD2</text>
<text x="82.3" y="107.3">PD3</text>
<text x="89.5" y="103.4">27</text>
<text x="89.5" y="106.1">29</text>
<text x="38.2" y="108.8">20</text>
<text x="38.2" y="111.4">21</text>
<text x="43.5" y="109.9">PA4/ROM-SSI-RX</text>
<text x="43.5" y="112.6">PA5/ROM-SSI-TX</text>
<text x="71.2" y="111.2" transform="rotate(-90 71.2 111.2)">AVDD_GUARD</text>
<text x="82.3" y="110">PD4</text>
<text x="82.3" y="112.6">PD5</text>
<text x="89.5" y="108.8">30</text>
<text x="89.5" y="111.4">31</text>
<text x="38.2" y="114.1">22</text>
<text x="38.2" y="116.8">23</text>
<text x="43.5" y="115.3">PA6</text>
<text x="43.5" y="118">PA7</text>
<text x="67.1" y="115.3">PD6/XOSC32K_Q1</text>
<text x="67.1" y="118">PD7/XOSC32K_Q2</text>
<text x="89.5" y="114.1">44</text>
<text x="89.5" y="116.8">45</text>
<text x="38.2" y="124.8">54</text>
<text x="39.5" y="122.1">5</text>
<text x="43.5" y="123.3">PB0</text>
<text x="43.5" y="126">PB1</text>
<text x="80.8" y="126">RF_N</text>
<text x="80.9" y="123.3">RF_P</text>
<text x="89.5" y="124.8">38</text>
<text x="89.5" y="122.1">37</text>
<text x="124.8" y="122.1">4</text>
<text x="124.8" y="124.8">3</text>
<text x="128.9" y="123.3">BAL_P</text>
<text x="128.9" y="126">BAL_N</text>
<text x="140.3" y="126">GND</text>
<text x="140.9" y="123.3">ANT</text>
<text x="148.2" y="122.1">1</text>
<text x="148.2" y="124.8">2*3</text>
<text x="38.2" y="127.4">53</text>
<text x="38.2" y="130.1">52</text>
<text x="43.5" y="128.6">PB2</text>
<text x="43.5" y="131.3">PB3</text>
<text x="71.7" y="128.6">XOSC32M_Q1</text>
<text x="71.7" y="131.3">XOSC32M_Q2</text>
<text x="89.5" y="127.4">34</text>
<text x="89.5" y="130.1">35</text>
<text x="38.2" y="132.8">51</text>
<text x="38.2" y="135.5">50</text>
<text x="43.5" y="134">PB4</text>
<text x="43.5" y="136.6">PB5</text>
<text x="74.4" y="136.6">DVDD_USB</text>
<text x="89.5" y="135.5">4</text>
<text x="108.8" y="135.5">1</text>
<text x="116.2" y="135.5">3</text>
<text x="38.2" y="138.1">49</text>
<text x="38.2" y="140.8">48</text>
<text x="43.5" y="139.3">PB6/JTAG-TDI</text>
<text x="43.5" y="142">PB7/JTAG-TDO</text>
<text x="79.2" y="142">USB_N</text>
<text x="79.3" y="139.3">USB_P</text>
<text x="89.5" y="138.1">2</text>
<text x="89.5" y="140.8">3</text>
<text x="89.5" y="143.5">1</text>
<text x="38.2" y="146.1">14</text>
<text x="38.2" y="148.8">13</text>
<text x="43.5" y="147.3">PC0</text>
<text x="43.5" y="150">PC1</text>
<text x="74.2" y="144.6">DGND_USB</text>
<text x="75.2" y="150">JTAG_TCK</text>
<text x="89.5" y="148.8">47</text>
<text x="38.2" y="151.5">12</text>
<text x="38.2" y="154.1">11</text>
<text x="43.5" y="152.6">PC2</text>
<text x="43.5" y="155.3">PC3</text>
<text x="74.9" y="152.6">JTAG_TMS</text>
<text x="89.5" y="151.5">46</text>
<text x="39.5" y="156.8">9</text>
<text x="39.5" y="159.5">8</text>
<text x="43.5" y="158">PC4</text>
<text x="43.5" y="160.6">PC5</text>
<text x="76" y="158">DCOUPL1</text>
<text x="76" y="160.6">DCOUPL2</text>
<text x="89.5" y="156.8">56</text>
<text x="89.5" y="159.5">32</text>
<text x="39.5" y="162.1">7</text>
<text x="39.5" y="164.8">6</text>
<text x="43.5" y="163.3">PC6</text>
<text x="43.5" y="166">PC7</text>
<text x="78.7" y="166">R_BIAS</text>
<text x="89.5" y="164.8">42</text>
<text x="89.5" y="167.5">28</text>
<text x="65.9" y="170.7" transform="rotate(-90 65.9 170.7)">GND</text>
<text x="79.2" y="168.6">RESET</text>
<text x="64.7" y="184" transform="rotate(-90 64.7 184)">VSS_QFN</text>
</g>
<g font-size="1.9" fill="#808080">
<text x="22.4" y="20.3">J1</text>
<text x="225.2" y="19.8">J2</text>
<text x="47.7" y="24.4">VCAP</text>
<text x="99.8" y="26.4">U2</text>
<text x="253.2" y="27.1">TCK</text>
<text x="253.2" y="24.4">TMS</text>
<text x="253.2" y="29.8">TDO</text>
<text x="47.7" y="32.4">OV</text>
<text x="47.7" y="35.1">SHD</text>
<text x="122.5" y="35.1">MISO</text>
<text x="122.5" y="32.4">MOSI</text>
<text x="140.5" y="35.8" transform="rotate(-90 140.5 35.8)">FRAM_CS</text>
<text x="151.1" y="35.8" transform="rotate(-90 151.1 35.8)">FRAM_HOLD</text>
<text x="161.8" y="35.8" transform="rotate(-90 161.8 35.8)">FRAM_WP</text>
<text x="253.2" y="32.4">RESET</text>
<text x="47.7" y="37.8">TRIG</text>
<text x="122.5" y="37.8">SCK</text>
<text x="225.2" y="37.1">TC2030-CTX-NL</text>
<text x="22.4" y="47.3">GECKO_POWER_SUPPLY_CONN</text>
<text x="99.8" y="53.1">FM25LBTDFN-8</text>
<text x="163.8" y="55.3">U1</text>
<text x="199.8" y="61.8">DS2411</text>
<text x="14.5" y="68.6">PIN33</text>
<text x="25.1" y="68.6">PIN10</text>
<text x="35.8" y="68.6">PIN15</text>
<text x="46.5" y="68.6">PIN24</text>
<text x="57.1" y="68.6">PIN55</text>
<text x="81.2" y="68.6">PIN36</text>
<text x="91.8" y="68.6">PIN40</text>
<text x="102.5" y="68.6">PIN40</text>
<text x="113.2" y="68.6">PIN43</text>
<text x="163.8" y="68.6">DS2411</text>
<text x="26.2" y="99.1">V_TIMER</text>
<text x="126.5" y="118.5">B1</text>
<text x="27.6" y="123.2">DS2411</text>
<text x="110.4" y="130.5">EPSON-FA-128</text>
<text x="110.4" y="127.8">X1</text>
<text x="126.5" y="130.5">2450BM15A0002</text>
<text x="206.7" y="128.5">TIME_CTL</text>
<text x="207.7" y="136.5">V_TIMER</text>
<text x="30.4" y="141.8">TDO</text>
<text x="31.4" y="139.2">TDI</text>
<text x="22.8" y="149.8">FRAM_HOLD</text>
<text x="25.3" y="147.2">TIME_CTL</text>
<text x="95.8" y="149.8">TCK</text>
<text x="29.6" y="155.2">MOSI</text>
<text x="30.5" y="152.5">SCK</text>
<text x="95.8" y="152.5">TMS</text>
<text x="25.4" y="160.5">FRAM_CS</text>
<text x="29.6" y="157.8">MISO</text>
<text x="25" y="163.2">FRAM_WP</text>
<text x="30.4" y="165.8">SHD</text>
<text x="111.8" y="168.5">RESET</text>
</g>
<text font-size="1.1" fill="#808080" x="111.9" y="138.5">GND</text>
</svg>
